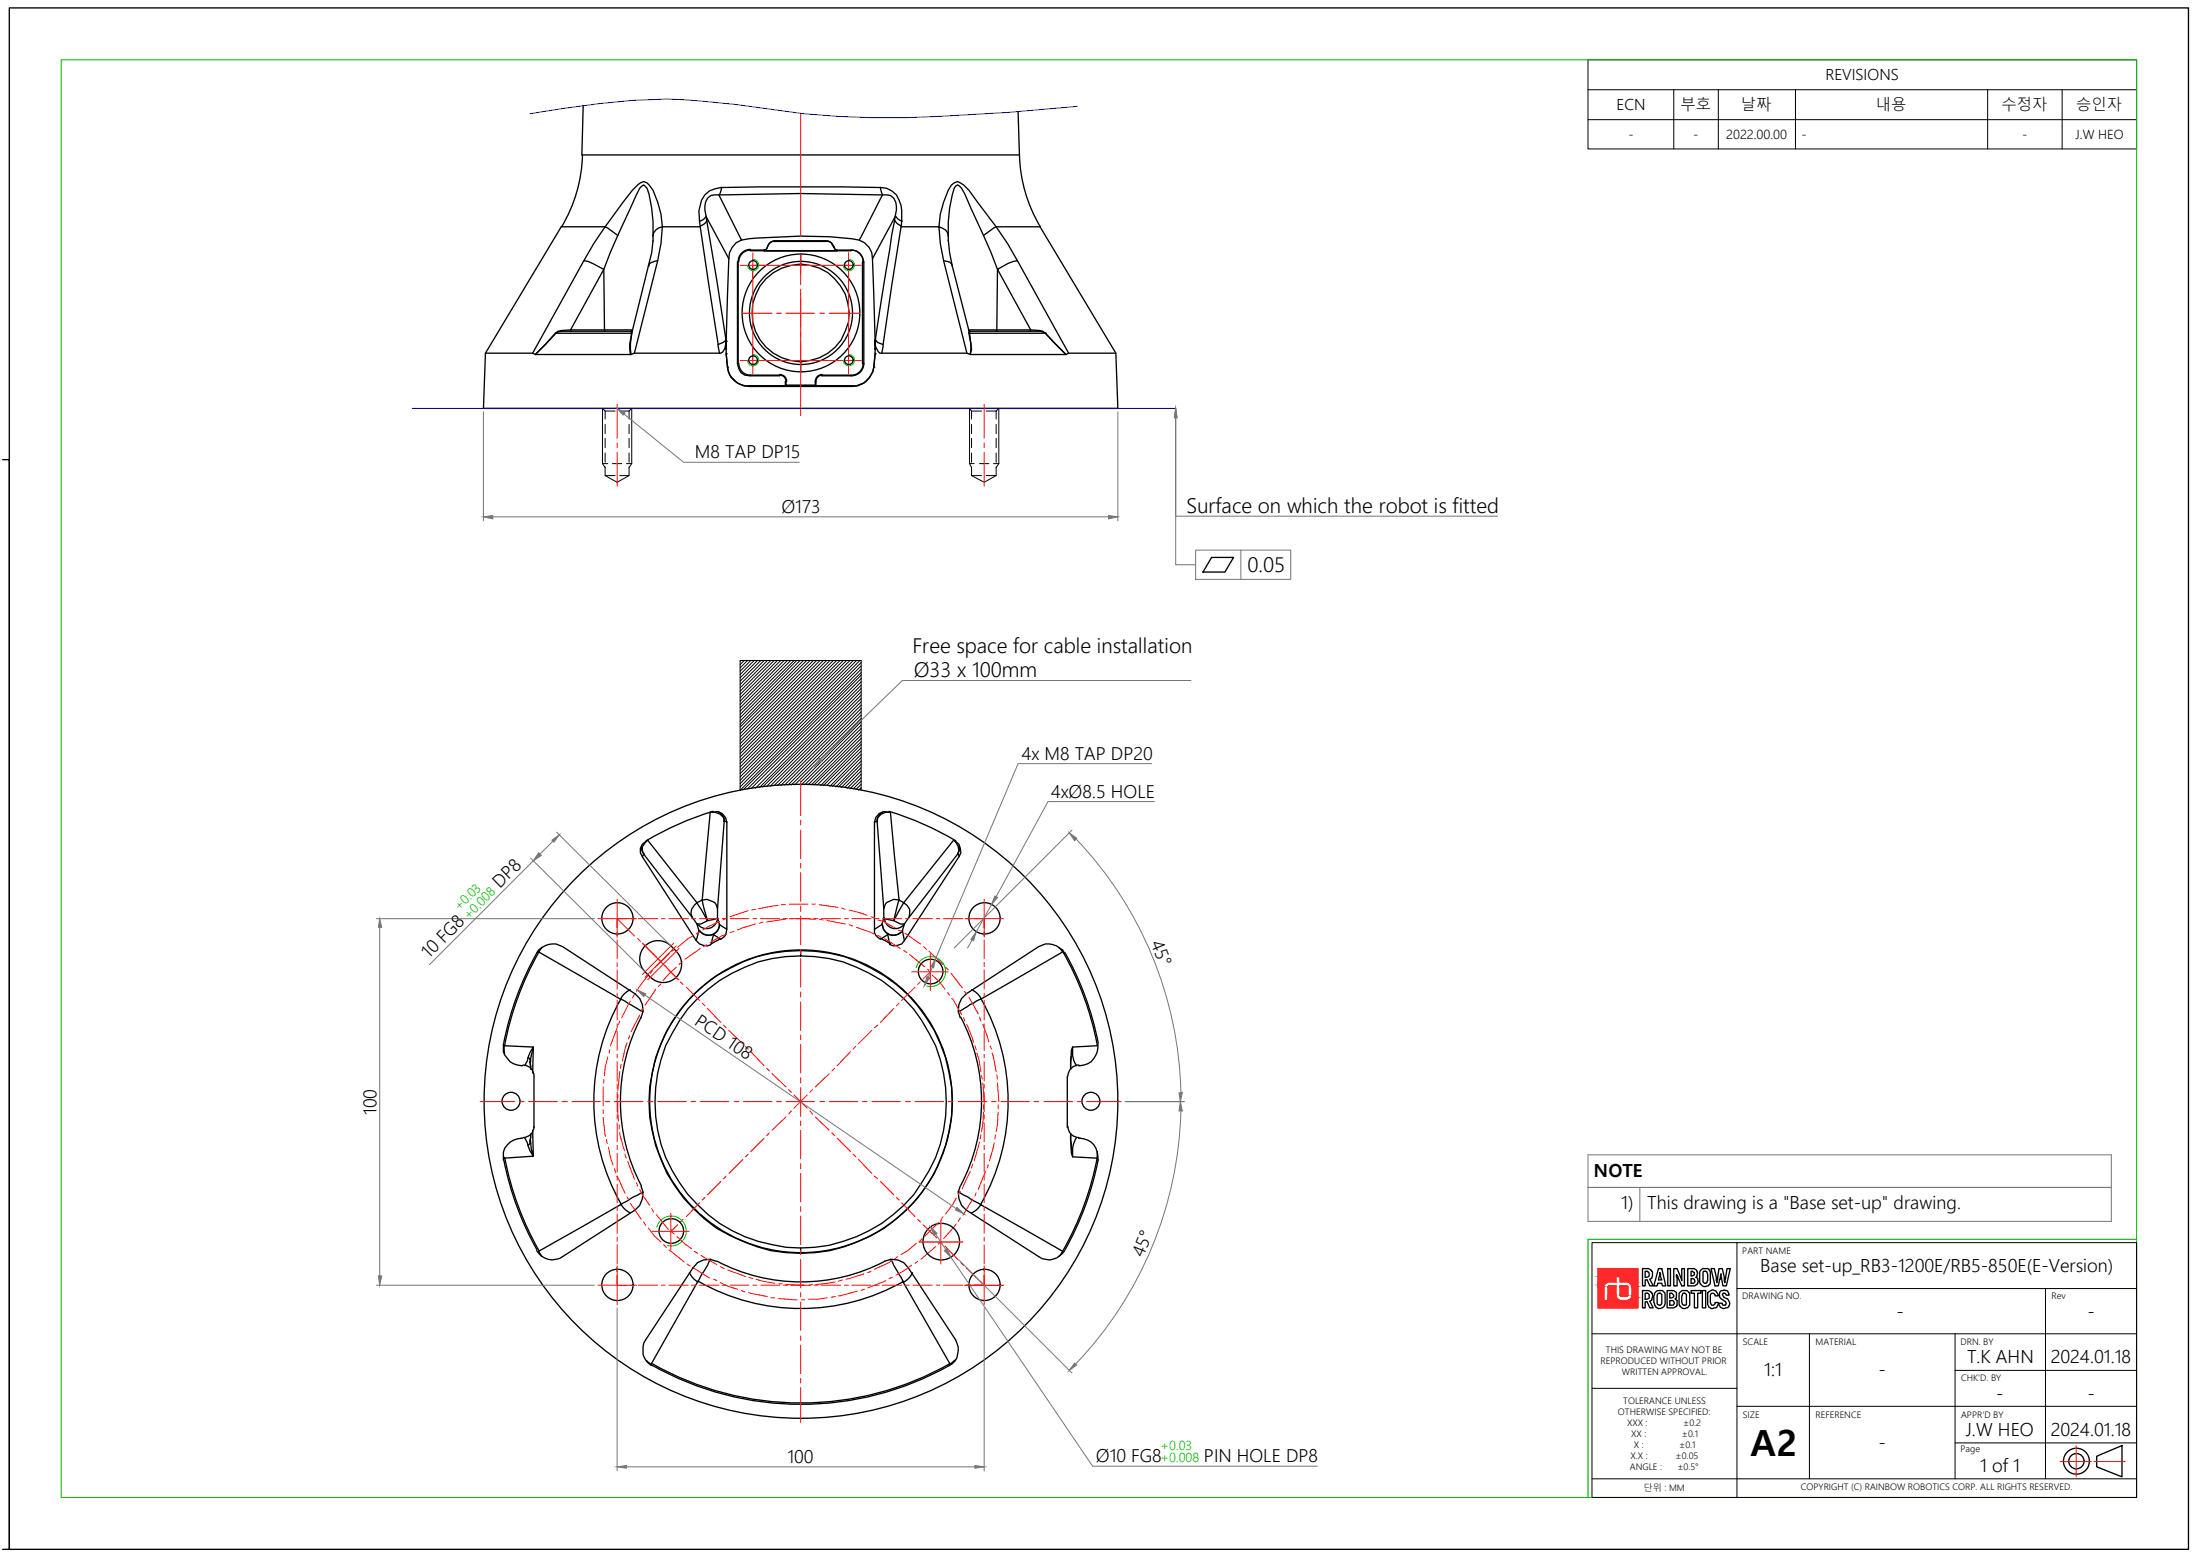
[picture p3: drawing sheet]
<svg xmlns="http://www.w3.org/2000/svg" width="420mm" height="297mm" viewBox="0 0 420 297" stroke-linecap="round" stroke-linejoin="round" font-family="sans-serif">
<g fill="none" stroke="#000" stroke-width=".25">
<path d="M1.8 1.5h416.2v294.3h-416.2zM111.2 29.6a28 28 0 0 1-3.9 13.6M111.4 20.2l-.3 9.4h83.6l-.3-8.3M137.3 37.2h1a449.2 449.2 0 0 1 30.2 0M137.8 35.8l-.4 1.3M168.2 35.8l.3 1.3M194.7 29.6a28 28 0 0 0 4 13.6M118 44.9l-2.4-1.6-2.2 3.2-1.9 3.3M124.7 46l-.2 2.2-3.7 14.9M124.7 44.9a2.02 2.02 0 0 1 1.8-1.6l-.3-2.4-.6-2.3-.9-2.3-1.1-1.4-.7-.2-1.1 .6-1 1-5.2 7h-8.4l-14.5 24.1M124.7 44.9a25.3 25.3 0 0 0-1.1-9l-.7-.6-.7 .6-.7 1.3a195.5 195.5 0 0 0-6.2 14.2l.1 11.6M124.7 44.9v1.2"/>
<path d="M125.6 49.8l-1.3 .4-.3 .2v.4M133.7 43.3l3.5 22.5M133.7 43.3h-7.2l-.3 3.2-.6 3.3-4.4 17.6M133.7 43.3a7.9 7.9 0 0 1 .3-5.1 4 4 0 0 1 3.7-2.4l7.5-.1a410.4 410.4 0 0 1 24.1 .2l1 .5 .9 .8a7.7 7.7 0 0 1 .9 6.1M134.9 41.4l3.8 23.7M134.9 41.3a1.97 1.97 0 0 1-1.3 .9M135 42.1a1.97 1.97 0 0 1-1.2 1M140.6 46.3l1-.5a83.3 83.3 0 0 1 22.5 0 3.6 3.6 0 0 1 2.5 3.6l.5 17.3v-.2a16.3 16.3 0 0 1-.5 4.6 4.1 4.1 0 0 1-3.8 2.7h-19.8a4.1 4.1 0 0 1-4.1-3.7l-.2-2.6v-2.4l.5-15.7 .1-1.2 .5-1zM141.6 45.8l-4.3-8.6a2.07 2.07 0 0 0-2.7 2.2l.3 2 4.3 8M143.3 47.6a2.35 2.35 0 0 0-2.3 2.4M143.3 47.7a2.22 2.22 0 0 0-2.2 2.3M146.6 47.2l-.3 .4-.5 .1h-2.5v.2h9.6h-7"/>
<path d="M146.6 47.2l-.3 .5-.4 .2-.1-.2M146.6 47.2a1.29 1.29 0 0 1 1.4-1.1v-.1h9.7v.1h.5l.6 .2 .5 .9M148 46.1h9.7M148 46a1.46 1.46 0 0 0-1.4 1.1M152.9 48.5v1.9M157.8 46a1.46 1.46 0 0 1 1.4 1.1M159.9 47.7v.2l-.4-.2-.2-.6 .2 .5 .4 .1h2.7a2.38 2.38 0 0 1 2.4 2.3v19.5h-.3v-19.5h.3M162.6 47.7v.2h-9.7h7M162.6 47.7a2.22 2.22 0 0 1 2.2 2.3M164.1 45.8l4.4-8.6a2.07 2.07 0 0 1 2.7 2.2l-.3 2-4.3 8M170.9 42.1a1.97 1.97 0 0 0 1.2 1M170.9 41.4l-3.8 23.7"/>
<path d="M171.1 41.3a1.97 1.97 0 0 0 1.2 .9M172.1 43.3l-3.4 22.5M172.1 43.3h7.2l.3 3.2 .6 3.3 4.5 17.6M180.2 49.8l1.2 .2 .3 .4 .2 .4M181.1 45.8l.3 2.4 .5 2.6M181.1 44.9a2.02 2.02 0 0 0-1.8-1.6 17.2 17.2 0 0 1 2.4-8l1.2-.6 1.1 .6 1 1 5.2 7h8.4l14.5 24.1M181.1 44.9a25.3 25.3 0 0 1 1.1-9l.7-.6 .7 .6 .7 1.2 4.9 11 1.3 3.3-.1 11.6M181.1 44.9v1.1M181.9 50.8l3.1 12.3M187.8 44.9l2.4-1.6 2.2 3.2 1.9 3.3M107.2 63.1v.1M115.4 63v.2h.2"/>
<path d="M115.4 63h-6.4l.1 .2M115.4 63h5.4M120.5 63.2h-13.3l-1.2 .4M120.7 63.6l-.4 2 .1 2.1M120.7 63.6h-14.5l-4 4.1 3.8-4.1 .6-.4 2.4-.2 6.3-11.6-2.1-1.1-.9-.4-.8-.1-9.8 17.6M120.8 63.1a10.8 10.8 0 0 0-.3 4.6M120.8 63.1l-.3 .1 .2 .4M137.2 65.8l.2 1.6M138.7 67.4a12.1 12.1 0 0 0 .6 4.1l.5 .6a3.3 3.3 0 0 0 3.2 1.5h7v-.7h.1v.6M138.7 66.7v-1.6a2.48 2.48 0 0 1-1 2.3h-16.5l-.7 .3h-18.3l-.5-.3h-9M138.7 67.5h.1M138.7 65.1v-.3l-.7 .6-.8 .4"/>
<path d="M138.7 65.1h.1M138.7 65h.1M138.9 70.1h.1M140.8 69.5h.2v-19.5h-.2v19.5l.3 .8 .4 .8 .7 .5 1.1 .1h5.5v-.1h-5.5v.1M141.1 69.4a2.22 2.22 0 0 0 2.2 2.2M143 73.6h9.9M148.9 71.6a1.21 1.21 0 0 1 1.2 1.2M148.9 71.5a1.33 1.33 0 0 1 1.3 1.3M150 73.6l.1-.1h5.6l.1 .1M152.9 69.1a9.3 9.3 0 0 1-8.9-12.1 9.3 9.3 0 0 1 14.1-4.9 9.3 9.3 0 0 1-1.6 16.2l-1.8 .5-1.8 .3v1.9M157 71.6h5.6v.1h-5.6zM157 71.6a1.21 1.21 0 0 0-1.2 1.2"/>
<path d="M157 71.5a1.33 1.33 0 0 0-1.3 1.3M162.8 73.6h-9.9v.2M164.8 69.4a2.22 2.22 0 0 1-2.2 2.2M165 69.4a2.35 2.35 0 0 1-2.4 2.3M166.9 70.1h.1M167.1 67.4l-.2 2.7a5.2 5.2 0 0 1-1.9 3l-1.4 .5h-7.8v-.7h-.1v.6M167.1 66.7v-1.6a2.88 2.88 0 0 0 .9 2.3h16.7l.6 .3h18.3l.5-.3h9l.4 10.6h-121.2l.4-10.6M167.1 67.5h.1M167.1 65.1v-.3l.5 .6 1.1 .4-.3 1.6M167.1 65.1h.1M167.2 65h.1M185 63.1l.4 2.5-.1 2.1 .2-1-.3-3.1h-.2"/>
<path d="M185 63.1l.3 .1-.1 .4h14.4l4 4.1-4-4.1-.5-.4-.5-.1M185 63h5.4M185.3 63.2h13.3l1 .4M190.4 63v.2h-.2M190.4 63h6.5l-.2 .2M198.6 63.1l-1.7-.1-6.4-11.6 2-1.1 1.8-.5 9.8 17.6M198.6 63.1v.1M199.6 63.6h.1M.5 87.7h1.3v208.1h-1.3M231.4 106.4h4.2l-1.7 2.8h-4.2zM136.1 155.1a2.04 2.04 0 0 1 2.7 1.9v20.4M136.2 154.9a57.8 57.8 0 0 0-12.8 5.6"/>
<path d="M137.2 154.9a1.85 1.85 0 0 1 1.1 1.9M138.3 156.8l-1.3 16.7v1.7l.4 1.3 1.4 .9a1.85 1.85 0 0 1-1.1 1.9l-1.4-.9-.5 1.9a2.26 2.26 0 0 1-2.8-.7 3.7 3.7 0 0 0-.8-4.5l-9.3-12M138.3 156.8l-.1-.7-.7-.7-1-.3h-.9l-1.5 16.7-1 .5-9.4-11.9-1 1.3v.7l.2 .7M138.3 156.7l.5 .2M167.5 156.8l1.3 16.7v1.7l-.4 1.3-1.4 .9a1.85 1.85 0 0 0 1.1 1.9l1.4-.9 .4 1.9a2.26 2.26 0 0 0 2.8-.7 4 4 0 0 1 .9-4.5l9.3-12M167.5 156.8a2.04 2.04 0 0 1 2.6-1.7l1.6 16.7 .9 .5 9.5-11.9a2.15 2.15 0 0 1 .8 2.7M167.6 156.7l-.5 .2M168.5 155.1a1.99 1.99 0 0 0-1 1.7M169.7 155.1a2.04 2.04 0 0 0-2.7 1.9v20.4M169.8 154.9a57.8 57.8 0 0 1 12.8 5.6M122.6 161.4v.9l.3 .8M123 162.9l-.3 .5"/>
<path d="M123.3 160.6a1.91 1.91 0 0 0-.6 3l10.3 16M132.2 175.1a2.13 2.13 0 0 1 .9-2.8l2 3.5-1.2 .6h-.8M133.6 177.6a2.1 2.1 0 0 0 2.7 .7M133.6 177.6a2.1 2.1 0 0 0 2.3 .9 2.1 2.1 0 0 0 1.5-2 2.1 2.1 0 0 1-1.1 1.8M137 173.5l-.2-.8a2.64 2.64 0 0 0-2.7-.9l1 4 1.9-.6a2.1 2.1 0 0 1-1.5 2 2.1 2.1 0 0 1-2.3-.8M137.7 179.2l-1.8 .9M168.2 179.2l1.9 .9M168.5 176.5a2.1 2.1 0 0 0 1.5 2 2.1 2.1 0 0 0 2.4-.9 2.1 2.1 0 0 1-2.4 .9 2.1 2.1 0 0 1-1.5-2zM168.8 173.5l.2-.8a2.64 2.64 0 0 1 2.7-.9l-1 4-1.9-.6M173.6 175.1a2.04 2.04 0 0 0-1-2.8l-1.9 3.5 1.3 .6h.7a2.1 2.1 0 0 1-2.3 .8 2.1 2.1 0 0 1-1.5-2M182.5 160.6a2.16 2.16 0 0 1 .6 3l-10.4 16M183 162.9l.2 .5"/>
<path d="M183.1 161.4l.2 .9-.4 .8M96.1 199.2v.8a3.4 3.4 0 0 0 3.7 3.4M96.3 199.6l5.6 .3-.7 1-.5 1.7-.5 .8M96.3 199.6l.1 1.5M102.5 182a3.6 3.6 0 0 1 4.9-1.3l13.9 9a3.6 3.6 0 0 1 1.1 4.6M102.6 181.9a57.8 57.8 0 0 0-6.4 17.2M102.9 181.7l19.9 11.5M102.9 181.7a57.6 57.6 0 0 0-6.5 17.8M103.5 180.8l-.6 .9h-.3M118.6 190.6a39.6 39.6 0 0 0 0 39.2M120.4 188.9l-1.2 .9-.6 .8M122.5 194.2a34.5 34.5 0 0 0 0 32.1"/>
<path d="M129.2 181.6a3.5 3.5 0 0 1 0 4.9 3.5 3.5 0 0 1-5 0M129.2 181.6a4.6 4.6 0 0 0-3.5-2 3.5 3.5 0 0 0-3.3 2.1 3.5 3.5 0 0 0 .8 3.8l1 1M132.5 189.9a27.6 27.6 0 0 1 9.4-6.3 28.9 28.9 0 0 1 37.2 14.4 28.9 28.9 0 0 1-12.6 37.8 28.6 28.6 0 0 1-27.2 0 27.6 27.6 0 0 1-10.4-9.4 28.7 28.7 0 0 1 1.7-34.4zM152.9 181.5v1a26.6 26.6 0 0 0-17.6 6.3 27.6 27.6 0 0 0-9.7 16 27.9 27.9 0 0 0 20.5 32.5 27.9 27.9 0 0 0 33.5-18.9 29.2 29.2 0 0 0-.9-18.8 28.9 28.9 0 0 0-8.1-10.8 28.1 28.1 0 0 0-17.7-6.3M183.5 194.2a34.5 34.5 0 0 1 0 32.1M185.6 188.9l1.2 .9 .5 .8M187.3 190.6a39.6 39.6 0 0 1 0 39.2M202.2 180.8l.9 .9M202.9 181.7l-19.9 11.5M203 181.7a57.6 57.6 0 0 1 6.6 17.8M203.3 182a3.7 3.7 0 0 0-4.9-1.3l-13.9 9a3.6 3.6 0 0 0-1.1 4.6M203.4 181.9a57.8 57.8 0 0 1 6.3 17.2"/>
<path d="M204.9 199.9l-.3 .6-.1 3.6 .1-2.4M204.9 199.9a5.1 5.1 0 0 0 .7 3.5M209.6 199.6l-4.7 .3M209.7 199.2a3.7 3.7 0 0 1-3.7 4.2M99.8 217.3a3.5 3.5 0 0 0-3.7 4.2M99.9 203.3a2.1 2.1 0 0 1 2.1 2.1M100.2 217.3l.5 .9 .5 1.5 .7 1-5.6 .4M100.9 201.9l.3 .4 .1 .4M101.2 217.9l.1-1.4-.1 1.3 .1 .5M101.3 202.4l-.1 .3 .1 1.4-.1-1.3 .7-2.9-.2 4.9M101.3 217.7l-.1 .5-.3 .4M101.7 215.8l.2 4.9-.4-1.3-.2-1.2"/>
<path d="M102 205.5v9.8M102 215.1a2.1 2.1 0 0 1-2.1 2.1M203.8 205.5v9.8M204 215.1a2.1 2.1 0 0 0 2.1 2.1M204.6 219.4l-.1-2.9 .1 3.6 .3 .7M205.6 217.2l-.2 .3a5.6 5.6 0 0 0-.5 3.3M206 217.3a3.5 3.5 0 0 1 3.7 4.2M206.1 203.3a2.1 2.1 0 0 0-2.1 2.1M209.6 219.8v1.3l-4.7-.3M96.2 221.4a57.8 57.8 0 0 0 6.4 17.2M96.4 220.9a57.6 57.6 0 0 0 6.5 17.9M118.6 229.9l.6 .8 1.2 .8"/>
<path d="M122.4 226.4a3.8 3.8 0 0 1-1.1 4.6l-13.9 8.9a3.4 3.4 0 0 1-4.9-1.2M122.8 227.6l-1.8 .9-18.1 10.4 .6 1M152.9 238.2v1.1M183 227.4l19.9 11.5-.7 1M183.4 226.4a3.8 3.8 0 0 0 1.1 4.6l13.9 8.9a3.5 3.5 0 0 0 4.9-1.2M187.3 229.9l-.5 .8-1.2 .8M209.6 220.9a57.6 57.6 0 0 1-6.6 17.9M209.7 221.4a57.8 57.8 0 0 1-6.3 17.2M123.4 259.7l.9 .8-.1 .1M131.7 243l.8 1.2 .8 .5M133.4 244.6a39.6 39.6 0 0 0 39.2 0M135.8 240.4l-1.8 2.9-9.7 17.2"/>
<path d="M136.8 240.8a3.4 3.4 0 0 0-4.5 1.2l-9 13.8a3.9 3.9 0 0 0 .1 4l1.2 .9M136.9 240.7a34.5 34.5 0 0 0 32.1 0M168.9 240.8a3.5 3.5 0 0 1 4.6 1.2l9 13.8a3.7 3.7 0 0 1-.6 4.5l-.7 .4M170.1 240.4l11.4 20.1 1-.9M174.3 243l-.9 1.2-.8 .5M313.7 242.2h.9a1.14 1.14 0 0 1 .9 1.8l-.4 .2 .6 1.3h-.6l-.5-1.2h-.4v1.2h-.5zM313.7 246.4h.9a1.02 1.02 0 0 1 .9 1.5v.2l-.4 .3 .6 1.3h-.6l-.5-1.2h-.4v1.2h-.5zM314.2 242.7h.4a.62 .62 0 0 1 .4 .6 .62 .62 0 0 1-.4 .5h-.4zM314.2 246.9h.4a.62 .62 0 0 1 .4 .5 .62 .62 0 0 1-.4 .6h-.4zM316 246.9a1.25 1.25 0 0 1 1.8-.3l.2 .4v1.7a1.02 1.02 0 0 1-.9 1.1 1.02 1.02 0 0 1-1.1-1l-.2-.1zM316.6 247l.5-.1 .3 .2v1.7l-.3 .4-.6-.3v-1.6zM316.7 242.2h.7l.7 3.3h-.6l-.1-.5h-.8l-.1 .5h-.7z"/>
<path d="M317 242.9l.4 1.4h-.7zM318.4 246.4h1.3l.1 .1a.51 .51 0 0 1 .4 .8v.5l-.3 .1a1.23 1.23 0 0 1 .3 1.5l-.5 .3h-1.3zM318.5 242.2h.5v3.3h-.5zM318.9 248.3h.5a.54 .54 0 0 1 .1 .9h-.6zM318.9 246.9h.4l.4 .4v.2l-.4 .3h-.4zM319.7 242.2h.6l.9 2.3v-2.3h.5v3.3h-.5l-1-2.2 .1 2.2h-.6zM320.7 246.9a1.25 1.25 0 0 1 1.8-.3l.2 .4v1.7a.57 .57 0 0 1-.2 .7 1 1 0 0 1-1.2 .3 1 1 0 0 1-.6-1zM321.3 247l.5-.1 .3 .2v1.9l-.2 .2-.6-.2-.1-.3v-1.3zM322.3 242.2h1a.96 .96 0 0 1 .8 .6 .96 .96 0 0 1-.2 1 .83 .83 0 0 1 .5 .8 .83 .83 0 0 1-.5 .7l-.3 .2h-1.3zM323 244.1h.3a.54 .54 0 0 1 .2 .9h-.5zM323 242.7l.6 .2v.3a.49 .49 0 0 1-.6 .4zM323 246.4h1.9v.5h-.7v2.8h-.6v-2.8h-.6z"/>
<path d="M324.7 242.6a1.47 1.47 0 0 1 1.7-.3l.2 .5v1.7a.74 .74 0 0 1-.6 1 1 1 0 0 1-1.4-1 3 3 0 0 1 .1-1.9zM325.1 246.4h.7v3.3h-.7zM325.2 242.8l.2-.1 .6 .1a2.63 2.63 0 0 1 0 1.8l-.1 .4h-.4l-.3-.3zM326.3 246.6a1.08 1.08 0 0 1 1.5-.1l.4 .9h-.7v-.3a.49 .49 0 0 0-.7-.1l-.2 .3v1.4l.3 .5h.4l.2-.3v-.2h.7v.3l-.3 .4a1.02 1.02 0 0 1-1 .4 1.02 1.02 0 0 1-.8-.8v-2.1zM326.8 242.2h.6l.5 2.6 .4-2.6h.6l.5 2.6 .4-2.6h.7l-.8 3.3h-.6l-.4-2.3-.2 1h-.1l-.2 1.3h-.7zM328.5 246.5l.8-.3 .3 .2a.68 .68 0 0 1 .6 .9h-.5l-.3-.4h-.3l-.2 .2 .3 .5a1.13 1.13 0 0 1 1 .8 1.13 1.13 0 0 1-.4 1.3h-.2a.86 .86 0 0 1-1-.1 .86 .86 0 0 1-.3-.8h.6l.2 .4h.5a.8 .8 0 0 0-.5-1.1 1.02 1.02 0 0 1-.6-1.6zM124.4 260.3a57.6 57.6 0 0 0 57.1 0M124.6 260.7a57.8 57.8 0 0 0 56.7 0M400.4 278l4.9-2v5.9l-4.9-1.9z"/>
<circle cx="143.8" cy="50.6" r=".83"/>
<circle cx="153" cy="59.7" r="11.2"/>
<circle cx="153" cy="59.7" r="9.8"/>
<circle cx="162.1" cy="50.6" r=".83"/>
<circle cx="143.8" cy="68.8" r=".83"/>
<circle cx="162.1" cy="68.8" r=".83"/>
<circle cx="117.9" cy="175.3" r="2.98"/>
<circle cx="188" cy="175.3" r="2.98"/>
<circle cx="177.7" cy="185.5" r="2.35"/>
<circle cx="97.6" cy="210.2" r="1.71"/>
<circle cx="153" cy="210.2" r="60.5"/>
<circle cx="153" cy="210.2" r="28.9"/>
<circle cx="208.3" cy="210.2" r="1.71"/>
<circle cx="128.2" cy="235" r="2.35"/>
<circle cx="179.8" cy="237" r="3.5"/>
<circle cx="117.9" cy="245.3" r="2.98"/>
<circle cx="188" cy="245.3" r="2.98"/>
<circle cx="396.6" cy="278.9" r="2.48"/>
<circle cx="396.6" cy="278.9" r="1.46"/>
</g>
<g fill="none" stroke="#f00" stroke-width=".19">
<path d="M152.9 21.7v23.4M141.4 50.7h4.9M141.7 59.8h5.7M143.8 50.7h18.3v18.1h-18.3zM143.8 48.2v4.9M148.3 59.8h.9M150.1 59.8h5.5M152.9 48.5v5.8M152.9 55.2v24.2M156.6 59.8h.9M158.4 59.8h5.7M159.5 50.7h5"/>
<path d="M162.1 48.2v4.9M117.9 77.2v6.5M141.4 68.8h4.9M143.8 66.4v5M159.5 68.8h5M162.1 66.4v5M188 77.2v6.5M117.9 84.6v.9M117.9 86.3v6.5M188 84.6v.9M188 86.3v6.5M152.9 149.1v6.6"/>
<path d="M152.9 156.6v.9M152.9 158.5v5.4M114.2 175.4h7.3M117.9 171.7v7.2M117.9 179.4v3.6M117.9 175.4l3.3 3.3M119.8 175.4h-1.9v1.8M121.8 179.2l.5 .5M121.9 175.4h3.7M126.4 175.4h.6M127.8 175.4h3.6M132.1 175.4h.7"/>
<path d="M132.3 178.7l-.7 .4-2.2 1.7M133.6 175.4h3.7M133.6 177.9l-.6 .4M137.4 175.9l-3.2 1.6M137.9 175.4h.8M138.7 175.2l-.7 .4M138.8 178.3l-1 .4-2.2 1.2M139.4 175.4h3.6M140.2 177.8l-.8 .2M142.9 173.8l-3.5 1.2M143.8 175.4h.7M144.3 176.4l-3.5 1.1"/>
<path d="M144.3 173.6l-.8 .1M145.3 175.4h3.5M145.7 176l-.7 .3M148.6 172.8l-3.7 .7M149.2 172.7h.8M149.6 175.4h.8M150 175.5l-3.6 .5M150.7 172.6h3.6M150.7 175.4h4M152.1 175.4l3.6 .1M152.9 164.8v.9M152.9 166.6v5.5"/>
<path d="M152.9 173v1M152.9 174.9v5.4M155.1 172.6h.6M155.4 175.4h.8M156.5 172.7l3.5 .5M156.5 175.5l.7 .1M156.8 175.4h3.7M157.9 175.6l3.5 .8M160.8 173.3l.6 .3M161.3 175.4h.8M162.2 173.7l3.4 1M162.2 176.5l.6 .3"/>
<path d="M162.7 175.4h3.7M163.6 177l3.3 1.3M166.4 175l.6 .2M167.1 175.4h.8M167.6 175.6l1.1 .3 2.2 1.3M167.6 178.5l.7 .4M168.5 175.4h3.7M168.9 179.2l3.1 1.9M171.6 177.5l.6 .3M172.8 178.2l3 2M173 175.4h.6M174.4 175.4h3.7"/>
<path d="M178.8 175.4h.7M180.2 175.4h3.7M184.3 175.4h7.3M186.1 175.4h1.9v1.8M188 171.7v7.2M188 179.4v3.6M117.9 183.8v.7M117.9 185.2v3.6M117.9 189.6v.8M117.9 191v3.7M117.9 195.4v.7M117.9 196.8v3.7"/>
<path d="M117.9 196.2l-1.3 3.4M118.4 194.9l-.3 .7M119.8 199l-.9 3.6M120.3 197.7l-.3 .7M120.4 191.1l-1.7 3.2M121.2 189.9l-.4 .6M122.2 193.8l-1.7 3.2M122.7 180.1l7 7M122.8 192.5h-.1l-.3 .7M123.7 186.3l-2.2 2.9M124.6 185.3l-.4 .5M125.2 188.8l-2 3.1"/>
<path d="M126.2 187.8l-.5 .5M126.9 184.3l2.5 2.6M127.8 182.1l-2.7 2.5M128.7 180.1l-6 5.9M128.8 181.2l-.5 .4M129.2 184.6l-2.6 2.6M129.2 180.6l-6 5.9M129.7 181.1l-6 6M129.9 187.4l.5 .5M130.3 183.6l-.6 .5M131.1 188.5l2.5 2.5M133.7 181.1l-2.9 2"/>
<path d="M134.1 191.5l.5 .5M135 180.3l-.6 .4M135.1 192.5l2.6 2.7M138.2 195.7l.5 .5M139.2 196.7l2.7 2.5M142.4 199.8l.5 .5M152.9 181.2v.9M152.9 183v5.5M152.9 189.3v1.1M152.9 191.2v5.5M152.9 197.6v.9M152.9 199.4v5.4"/>
<path d="M163.4 199.8l-.5 .5M166.5 196.7l-2.5 2.5M167.6 195.7l-.6 .5M170.7 192.5l-2.6 2.7M171.7 191.5l-.5 .5M172.6 181.5l.6 .3M173.7 182.2l3 2.3M174.1 185.5h7M174.8 188.5l-2.6 2.5M175.8 187.4l-.5 .5M176.4 180.7l.5 .5M177.2 185l.5 .7"/>
<path d="M177.4 181.6l2.7 2.5M177.7 182.1v7M177.7 185.5l-1.4 1.4M178.1 186.2l1.4 1.2 1 1.4M180.6 184.6l.5 .6M181 189.5l.4 .5M181.6 185.8l2.2 2.8M181.7 190.6l.3 .1 1.6 3M184 194.3l.3 .6M184.2 189.2l.5 .5M184.7 195.6l1.2 3.4M185 190.4l1.8 3.1"/>
<path d="M186.2 199.6l.2 .8M187.1 194.2l.2 .7M187.7 195.6l1.1 3.3M188 183.8v.7M188 185.2v3.6M188 189.6v.8M188 191v3.7M188 195.4v.7M188 196.8v3.7M189.1 199.6l.3 .7M91.7 210.3h6.6M99.2 210.3h.9"/>
<path d="M101 210.3h5.4M107.3 210.3h1M109.2 210.3h5.5M115.2 207.5v3.6M115.2 211.8v.8M115.2 213.3l.4 3.5 .1 .1M115.3 206.1v.6M115.6 210.3h.9M115.8 217.5l.2 .8M116.1 201.8l-.5 2-.2 1.5M116.2 219.1l.4 1.9 .5 1.5M116.5 200.4l-.2 .6"/>
<path d="M117.3 210.3h5.5M117.9 201.3v.6M117.9 202.7v3.7M117.9 207v.8M117.9 208.5v3.7M117.9 212.8v.8M117.9 214.4v3.5M117.9 218.7v.7M118 210.4l.1 3.6M118 208.9v.8M118.2 214.7v.8M118.4 216.1l.9 3.6"/>
<path d="M118.4 204.6l-.4 3.7M118.6 203.2l-.1 .7M123.7 210.3h1M125.6 210.3h5.5M132 210.3h.8M133.7 210.3h5.5M140.2 210.3h.9M142 210.3h5.4M143.4 200.8l2.5 2.6M145.9 217.3l-2.5 2.5M146.4 203.9l.5 .6M146.9 216.3l-.5 .5"/>
<path d="M147.4 205l2.7 2.5M148.3 210.3h.9M150.1 210.3h5.5M150.1 213.2l-2.7 2.6M150.6 208l.5 .5M151.1 212.1l-.5 .6M151.6 209l2.6 2.6M152.9 205.7v1M152.9 207.6v5.5M152.9 214v.9M152.9 215.8v5.4M154.2 209l-2.6 2.6"/>
<path d="M154.7 212.1l.5 .6M155.2 208l-.5 .5M155.7 213.2l2.7 2.6M156.6 210.3h.9M158.4 210.3h5.4M158.4 205l-2.7 2.5M158.9 216.3l.5 .5M159.4 203.9l-.5 .6M159.9 217.3l2.5 2.5M162.4 200.8l-2.5 2.6M164.7 210.3h.9M166.5 210.3h5.5"/>
<path d="M173 210.3h.9M174.8 210.3h5.4M181.1 210.3h.9M183 210.3h5.5M186.6 201l.3 1.2 .4 2.4M187.1 218l-1 3.6M187.3 216.6l-.1 .8M187.5 205.3l.1 .7M187.7 206.7l.3 3.6M187.8 212.3l-.1 2.2-.2 1.5M187.8 210.9v.8M188 201.3v.6"/>
<path d="M188 202.7v3.7M188 207v.8M188 208.5v3.7M188 212.8v.8M188 214.4v3.5M188 218.7v.7M189.4 210.3h.8M189.5 201l.7 3.6M189.9 218.2l-.9 3.4M190.1 216.6l-.1 .8M190.4 205.2l.1 .8M190.5 206.7l.3 3.6"/>
<path d="M190.6 212.3l-.1 2.3-.3 1.4M190.6 210.9v.8M191.1 210.3h5.5M197.5 210.3h.9M199.4 210.3h5.5M205.7 210.3h.9M207.5 210.3h6.6M117.3 223.1l.3 .8M117.9 225.3v-.8l1.5 3.3M117.9 220.2v3.6M117.9 226v3.6M117.9 230.4v.7"/>
<path d="M117.9 231.8v3.6M117.9 236.2v.8M117.9 237.6v3.7M119.4 220.3l.2 .8M119.8 228.5l.2 .6M119.9 221.7l1.3 3.5M120.4 229.7l2 3.1M121.5 225.8l.3 .6M122.2 227.1l.5 1 1.4 2M122.9 233.3l.4 .6M123.8 234.4l1.2 1.6 1.2 1.1M124.5 230.7l.3 .7"/>
<path d="M124.6 235.1h7M125.3 231.9l2.3 2.8M126.7 237.6l.6 .5M127.8 238.6l2.9 2.3M128.1 231.6v7M128.3 235.2l.5 .4M129.3 236.1l1.5 1.4 1.3 .9M129.4 233.8l-1.3 1.3M130.4 232.8l-.5 .5M132.6 238.9l.6 .4M133.6 229.6l-2.5 2.7M133.9 239.6l3 1.8"/>
<path d="M134.6 228.6l-.5 .5M137.7 225.5l-2.6 2.6M138.7 224.5l-.5 .5M141.9 221.3l-2.7 2.7M142.9 220.3l-.5 .5M152.9 222.1v1M152.9 224v5.5M152.9 230.4v.9M152.9 232.1v5.5M152.9 238.6v.9M162.9 220.3l.5 .5M164 221.3l2.5 2.7"/>
<path d="M167 224.5l.6 .5M168.1 225.5l2.6 2.6M171.2 228.6l.5 .5M171.5 239.9l-.6 .4M172.2 229.6l2.6 2.7M175 237.3l-1.6 1.4-1.3 .8M175.3 232.8l.5 .5M175.4 237.1h8.5M176.1 236.5l-.5 .5M176.3 233.8l2.6 2.5M178.7 238l-2.8 2.4M179.2 233.4l-2.5 2.6"/>
<path d="M179.5 236.8l.5 .5M179.7 237l-.5 .5M180.1 232.3l-.4 .6v8.4M180.5 237.9l2.5 2.6M182.6 233.7l-2.4 2.8M182.6 228.7l-.6 1.2-1.4 1.9M183.4 232.5l-.4 .7M183.4 227.4l-.4 .7M185.3 223.6l-1.5 3.3M185.8 228.8l-1.9 3.2M185.8 222.2l-.3 .8M186.4 227.7l-.2 .6"/>
<path d="M188 220.2v3.6M188 224.5v.8M188 226v3.6M188 230.4v.7M188 231.8v3.6M188 236.2v.8M188 237.6v3.7M188.2 223.6l-1.4 3.5M188.7 222.4l-.1 .6M114.2 245.3h7.3M117.9 243.4v1.9h1.9M117.9 241.7v7.3"/>
<path d="M121.9 245.3h3.7M126.4 245.3h.6M127.8 245.3h3.6M131.2 241.3l.6 .4M132.1 245.3h.7M132.5 242l3 2M133.6 245.3h3.7M136.3 244.2l.6 .3M137.5 244.8l1.7 .8 1.6 .5M137.5 241.8l.8 .4M137.9 245.3h.8M138.9 242.4l3.5 1.3"/>
<path d="M139.4 245.3h3.6M141.6 246.4l.6 .2M143 246.7l3.6 .8M143 243.8l.8 .3M143.8 245.3h.7M144.4 244.2l1.3 .4 2.3 .4M145.3 245.3h3.5M147.2 247.8h.8M148.7 247.9l3.6 .2M148.7 245.1h.7M149.6 245.3h.8M150.1 245.2l3.6 .1"/>
<path d="M151.1 245.3h3.6M152.9 240.4v5.5M152.9 246.7v.9M152.9 248.5v5.5M152.9 255v.9M152.9 256.8v5.4M153 248.1h.7M155.2 245.2l-.8 .1M155.4 245.3h.8M156.8 245.3h3.7M158 247.8l-1.9 .2h-1.7M159.5 244.7l-3.7 .5"/>
<path d="M159.5 247.5l-.7 .1M160.9 244.3l-.8 .3M161.3 245.3h.8M162.7 245.3h3.7M163.7 246.5l-3.6 .9M165 243.2l-3.5 1M165.1 246.1l-.6 .3M166.4 242.7l-.7 .2M167.1 245.3h.8M168.5 245.3h3.7M169.2 244.5l-3.5 1.4M170.3 240.7l-.5 .3-2.8 1.3"/>
<path d="M170.4 243.8l-.6 .3M173 245.3h.6M174.1 241.5l-3 1.9M174.4 245.3h3.7M175.3 240.8l-.5 .4M178.8 245.3h.7M180.2 245.3h3.7M183.5 241l.5 .5M184.3 245.3h7.3M184.5 242l3.5 3.3M188 241.7v7.3M152.9 263.1v.9"/>
<path d="M152.9 264.9v6.6M393.4 279h6M396.5 276v5.9M399.9 279h6"/>
</g>
<path d="M11.7 11.4h396.4v274.5h-396.4zM143.8 49.5a1.08 1.08 0 0 1 1.1 1.1 1.08 1.08 0 0 1-1.1 1.1 1.08 1.08 0 0 1-1.1-1.1M162.1 49.5a1.08 1.08 0 0 1 1.1 1.1 1.08 1.08 0 0 1-1.1 1.1 1.08 1.08 0 0 1-1.1-1.1M143.8 67.7a1.08 1.08 0 0 1 1.1 1.1 1.08 1.08 0 0 1-1.1 1 1.08 1.08 0 0 1-1.1-1M162.1 67.7a1.08 1.08 0 0 1 1.1 1.1 1.08 1.08 0 0 1-1.1 1 1.08 1.08 0 0 1-1.1-1M175 184.7a2.86 2.86 0 0 1 3.5-2 2.86 2.86 0 0 1 2 3.5 2.86 2.86 0 0 1-3.5 2M125.4 234.3a2.86 2.86 0 0 1 3.5-2.1 2.86 2.86 0 0 1 2.1 3.5 2.86 2.86 0 0 1-3.5 2.1M408.1 236.6h-104.8v49.3" fill="none" stroke="#00b800" stroke-width=".19"/>
<path d="M205.7 20.3a369 369 0 0 1-39.3 2.2l-6.5-.3-6.5-.5a202.1 202.1 0 0 0-26.1-2.8 172.2 172.2 0 0 0-26.1 2.8M78.7 78h145.8" fill="none" stroke="#00f" stroke-width=".19"/>
<g fill="none" stroke="#767676" stroke-width=".19">
<path d="M92.3 78.6v20.8M119.3 79.1l11.3 9.2h22.1M213.5 78.6v20.8M94.1 98.7h117.6M286 98.5h-61.5v-18.8v28.1h3.8M228.3 105h18.2v5.6h-18.2zM237 105v5.6M227.5 129.9h-55.2l-15.6 15.1M106.3 158.9l21.8 21.7M204.7 158.5l-22.5 22.5M220 145.8h-25.6l-15.7 37.2M220.5 153h-20.3l-10 18.2"/>
<path d="M71.9 175.4h41.6M72.5 177v66.6M101.3 163.8l21.9 21.7M101.9 164.3l-19.9 19.8M105.7 160.5l-2.6 2.6M185.7 179.4l-.9 1.6M189.4 172.7l-3 5.2M205.5 160.2a72.6 72.6 0 0 1 20 48.3M123.2 190l59.4 40.7M178.1 184.6l-.8 1.9M214.9 210.3h11.3M225.5 212a72.6 72.6 0 0 1-20 48.3"/>
<path d="M178.7 235.6l1.9 2.9M303.3 220.5h99.9v12.7h-99.9zM303.3 226.7h99.9M313.2 226.7v6.5M71.9 245.3h41.6M117.9 249.7v31.1M181.6 240l27.1 39.9h42.9M183.1 240.5l21.6 21.6M188 249.7v31.1M119.6 280h66.6"/>
</g>
<g fill="#767676" stroke="#767676" stroke-width=".19">
<path d="M92.3 98.7l1.8-.3v.6z"/>
<path d="M211.7 98.4l1.8 .3-1.8 .3z"/>
<path d="M224.5 78l.3 1.7h-.5z"/>
<path d="M156.6 144.8l.4 .5-1.6 1z"/>
<path d="M72.5 175.4l.4 1.6h-.6z"/>
<path d="M72.3 243.6h.6l-.4 1.7z"/>
<path d="M117.9 280l1.7-.2v.5z"/>
<path d="M186.2 279.8l1.8 .2-1.8 .3z"/>
<path d="M186.4 177.9l-.5 1.7-.5-.3z"/>
<path d="M190 171.1l.5 .2-1.1 1.4z"/>
<path d="M105.4 160.4l1.4-1-1 1.4z"/>
<path d="M102.9 162.8l.5 .5-1.5 1z"/>
<path d="M177.7 234.2l1.2 1.2-.5 .4z"/>
<path d="M180.3 238.7l.5-.3 .8 1.6z"/>
<path d="M225.2 208.6l.6-.1-.4 1.8z"/>
<path d="M204.2 159l1.4 1-.4 .5z"/>
<path d="M205.2 260.2l.4 .4-1.4 1z"/>
<path d="M225.4 210.3l.4 1.8h-.6z"/>
<path d="M182.8 230.5l1.4 1.3-1.7-.8z"/>
<path d="M121.7 189l1.6 .7-.4 .5z"/>
<path d="M177 186.4l.5 .3-1 1.5z"/>
<path d="M178.7 183l-.4 1.8-.5-.3z"/>
<path d="M117.9 78l1.5 .9-.4 .3z"/>
</g>
<g fill="none" stroke="#000" stroke-width=".19">
<path d="M303.3 11.4h104.8v17h-104.8zM303.3 17.1h104.8M319.7 17.1v11.3M328.2 17.1v11.3M342.9 17.1v11.3M379.6 17.1v11.3M393.8 17.1v11.3M303.3 22.8h104.8M115.6 78.5h1.9M115.6 78.5l-.5-.5v10.5M115.6 78.5v1.5M118.4 78.5h1.7"/>
<path d="M120.1 78.5l.6-.5v10.5M120.1 78.5v1.5M185.5 78.5l-.3-.5v10.5M185.5 78.5h2M185.5 78.5v1.5M188.3 78.5h1.9M190.2 78.5l.6-.5v10.5M190.2 78.5v1.5M115.1 88.5h1M115.1 88.5l.5 .8M115.6 89.1v1.7h1.9M115.6 90.8l2.3 1.3 2.2-1.3"/>
<path d="M115.6 81v1.8M115.6 83.7v1.8M115.6 86.5v1.8M117 88.5h1.7M119.6 88.5h1.1M120.1 89.1v1.7h-1.7M120.1 81v1.8M120.1 83.7v1.8M120.1 86.5v1.8M120.7 88.5l-.6 .8M185.2 88.5l.3 .8M185.2 88.5h.9"/>
<path d="M185.5 89.1v1.7h2M185.5 90.8l2.5 1.3 2.2-1.3M185.5 81v1.8M185.5 83.7v1.8M185.5 86.5v1.8M187.1 88.5h1.7M189.7 88.5h1.1M190.2 89.1v1.7h-1.9M190.2 81v1.8M190.2 83.7v1.8M190.2 86.5v1.8M190.8 88.5l-.6 .8"/>
<path d="M141.5 126.1l-.1 .1M142.1 126.1l-.7 .8M142.7 126.1l-1.3 1.4M143.4 126.1l-2 2M144 126.1l-2.6 2.7M144.7 126.1l-3.3 3.3M145.3 126.1l-3.9 3.9M145.9 126.1l-4.5 4.6M146.6 126.1l-5.2 5.2M147.2 126.1l-5.8 5.8M147.8 126.1l-6.4 6.5M148.5 126.1l-7.1 7.1"/>
<path d="M149.1 126.1l-7.7 7.7M149.7 126.1l-8.3 8.4M150.4 126.1l-9 9M151 126.1l-9.6 9.6M151.6 126.1l-10.2 10.3M152.1 126.1l-10.7 10.9M152.8 126.1l-11.4 11.6M153.4 126.1l-12 12.2M154.1 126.1l-12.7 12.7M154.7 126.1l-13.3 13.3M155.3 126.1l-13.9 14M156 126.1l-14.6 14.6"/>
<path d="M156.6 126.1l-15.2 15.2M157.2 126.1l-15.8 15.9M157.9 126.1l-16.5 16.5M158.5 126.1l-17.1 17.1M159.1 126.1l-17.7 17.8M159.8 126.1l-18.4 18.4M160.4 126.1l-19 19M161 126.1l-19.6 19.7M161.7 126.1l-20.3 20.3M162.3 126.1l-20.9 21M162.9 126.1l-21.5 21.6M163.6 126.1l-22.2 22.2"/>
<path d="M164.2 126.1l-22.8 22.9M164.5 126.5l-23.1 23.1M164.5 127.1l-23.1 23.1M164.5 127.7l-23.1 23.2v-24.8h23.1v24.8M164.5 128.4l-22.5 22.3M164.5 128.9l-21.8 21.7M164.5 129.5l-21 21M164.5 130.2l-20.2 20.3M164.5 130.8l-19.5 19.6M164.5 131.4l-18.8 18.8M164.5 132.1l-18.1 18M164.5 132.7l-17.4 17.4"/>
<path d="M164.5 133.3l-16.7 16.7M164.5 134l-16 16M164.5 134.6l-15.4 15.4M164.5 135.2l-14.6 14.6M164.5 135.9l-14 13.9M164.5 136.5l-13.4 13.3M164.5 137.1l-12.7 12.7M164.5 137.8l-11.6 11.5M164.5 138.4l-11.5 11.4M164.5 139.1l-10.8 10.7M164.5 139.7l-10.2 10.1M164.5 140.3l-9.6 9.5"/>
<path d="M164.5 141l-9.1 8.8M164.5 141.6l-8.4 8.2M164.5 142.1l-7.8 7.9M164.5 142.7l-7.3 7.3M164.5 143.4l-6.6 6.6M164.5 144l-6 6.1M164.5 144.6l-5.5 5.5M164.5 145.3l-4.9 4.9M164.5 145.9l-4.4 4.3M164.5 146.5l-3.8 3.9M164.5 147.2l-3.2 3.2M164.5 147.8l-2.7 2.7"/>
<path d="M164.5 148.4l-2.2 2.2M164.5 149.1l-1.6 1.5M164.5 149.7l-1.1 1M164.5 150.4l-.5 .5M331.7 237.2h-27.7v27.8h27.7M304 254.6h69.4M331.7 246h76.4M345.6 254.6v27.7M373.4 254.6v27.7M373.4 254.6h17.3v27.7M390.7 246v8.6h17.4M304 265v20.9h104.1v-48.7h-76.4v48.7"/>
<path d="M331.7 268.5h76.4M373.4 261.6h34.7M373.4 275.4h34.7M304 282.3h104.1"/>
</g>
<g fill="#e03c31" stroke="#e03c31" stroke-width=".19">
<path d="M305.2 242.2l7.6 1.5v-1.5zM305.2 242.2l7.6 1.5h-7.6z"/>
<path d="M309.4 243.7l3.4 1v-1zM309.4 243.7l3.4 1h-3.4z"/>
<path d="M305.2 243.7l3.4 1v-1zM305.2 243.7l3.4 1h-3.4z"/>
<path d="M310.6 244.7h2.2zM310.6 244.7h2.2z"/>
<path d="M305.2 244.7h1.9zM305.2 244.7h2.1z"/>
<path d="M310.9 244.7h1.9zM310.9 244.7h1.9z"/>
<path d="M305.2 244.7h1.8zM305.2 244.7h1.9z"/>
<path d="M311 244.7l1.8 .1v-.1zM311 244.7l1.8 .1h-1.6z"/>
<path d="M305.2 244.7l1.6 .1 .2-.1zM305.2 244.7l1.6 .1h-1.6z"/>
<path d="M311.2 244.8l1.6 .2v-.2zM311.2 244.8l1.6 .2h-1.5z"/>
<path d="M305.2 244.8l1.5 .2 .1-.2zM305.2 244.8l1.5 .2h-1.5z"/>
<path d="M311.3 245l1.5 .1v-.1zM311.3 245l1.5 .1h-1.4z"/>
<path d="M305.2 245l1.3 .1 .2-.1zM305.2 245l1.3 .1h-1.3z"/>
<path d="M311.4 245.1l1.4 .1v-.1zM311.4 245.1l1.4 .1h-1.3z"/>
<path d="M305.2 245.1l1.3 .1v-.1zM305.2 245.1l1.3 .1h-1.3z"/>
<path d="M311.5 245.2l1.3 .1v-.1zM311.5 245.2l1.3 .1h-1.1z"/>
<path d="M305.2 245.2l1.1 .1 .2-.1zM305.2 245.2l1.1 .1h-1.1z"/>
<path d="M307.3 245.5h1.3zM307.3 245.5h1.3zM307.3 245.5h1.3zM307.2 245.5h1.4z"/>
<path d="M311.7 245.3l1.1 .3v-.3zM311.7 245.3l1.1 .3h-1.1z"/>
<path d="M305.2 245.3l1.1 .3v-.3zM305.2 245.3l1.1 .3h-1.1z"/>
<path d="M307.2 245.5l1.4 .1v-.1zM307.2 245.5l1.4 .1h-1.4zM307.2 245.6h1.4zM307.2 245.6h1.4zM307.2 245.6h1.4zM307.2 245.6h1.4zM307.1 245.6h1.5z"/>
<path d="M307.2 245.6h1.4zM307.1 245.6h1.5zM307.1 245.6h1.5z"/>
<path d="M307.1 245.6l1.5 .1v-.1zM307.1 245.6l1.5 .1h-1.5z"/>
<path d="M311.7 245.6l1.1 .1v-.1zM311.7 245.6l1.1 .1h-1.1z"/>
<path d="M305.2 245.6l1.1 .1v-.1zM305.2 245.6l1.1 .1h-1.1z"/>
<path d="M307.1 245.7h1.5zM307.1 245.7h1.5z"/>
<path d="M311.7 245.7l1.1 1.6v-1.6zM311.7 245.7l1.1 1.6h-1.1z"/>
<path d="M307.1 245.7l1.5 1.6v-1.6zM307.1 245.7l1.5 1.6h-1.5z"/>
<path d="M307.1 247.3l1.5 .1v-.1zM307.1 247.3l1.5 .1h-1.5z"/>
<path d="M311.7 247.3l1.1 .1v-.1zM311.7 247.3l1.1 .1h-1.1z"/>
<path d="M307.1 247.4l1.5 .1v-.1zM307.1 247.4l1.5 .1h-1.5z"/>
<path d="M311.7 247.4l1.1 .2v-.2zM311.7 247.4l1.1 .2h-1.1z"/>
<path d="M307.1 247.5l1.6 .3-.1-.3zM307.1 247.5l1.6 .3h-1.6z"/>
<path d="M311.7 247.6l1.1 .2v-.2zM311.7 247.6l1.1 .2h-1.3z"/>
<path d="M307.1 247.8l1.8 .1-.2-.1zM307.1 247.8l1.8 .1h-1.8z"/>
<path d="M311.5 247.8l1.3 .1v-.1zM311.5 247.8l1.3 .1h-1.4z"/>
<path d="M307.1 247.9l1.9 .1-.1-.1zM307.1 247.9l1.9 .1h-1.9z"/>
<path d="M311.4 247.9l1.4 .1v-.1zM311.4 247.9l1.4 .1h-1.5z"/>
<path d="M307.1 248l2 .1-.1-.1zM307.1 248l2 .1h-2z"/>
<path d="M311.3 248l1.5 .1v-.1zM311 248.1l.3-.1 1.5 .1z"/>
<path d="M307.1 248.1h2.1zM307.1 248.1h2.1z"/>
<path d="M311 248.1l1.8 .2v-.2zM311 248.1l1.8 .2h-1.9z"/>
<path d="M307.1 248.1l2.3 .2-.2-.2zM307.1 248.1l2.3 .2h-2.3z"/>
<path d="M310.9 248.3h1.9zM310.6 248.3h2.2z"/>
<path d="M307.1 248.3h2.5zM307.1 248.3h2.5z"/>
<path d="M305.2 245.7l1.1 2.6v-2.6zM305.2 245.7l1.1 2.6h-1.1z"/>
<path d="M305.2 248.3l7.6 1.4v-1.4zM305.2 248.3l7.6 1.4h-7.6z"/>
<path d="M309.4 245.5h1.2zM309.4 245.5h1.2z"/>
<path d="M309.4 245.5h1.4zM309.4 245.5h1.4z"/>
<path d="M309.4 245.5l1.4 .1v-.1zM309.4 245.5l1.4 .1h-1.4zM309.4 245.6h1.4zM309.4 245.6h1.4zM309.4 245.6h1.4zM309.4 245.6h1.4z"/>
<path d="M309.4 245.6h1.5zM309.4 245.6h1.5zM309.4 245.6h1.5zM309.4 245.6h1.5z"/>
<path d="M309.4 245.6l1.5 .1v-.1zM309.4 245.6l1.5 .1h-1.5zM309.4 245.7h1.5zM309.4 245.7h1.5z"/>
<path d="M309.4 245.7l1.5 1.6v-1.6zM309.4 245.7l1.5 1.6h-1.5zM309.4 247.3h1.5zM309.4 247.3h1.5zM309.4 247.3h1.5zM309.4 247.3h1.5zM309.4 247.3h1.5zM309.4 247.3h1.5z"/>
<path d="M309.4 247.3l1.4 .1 .1-.1zM309.4 247.3l1.4 .1h-1.3zM309.5 247.4h1.3zM309.5 247.4h1.3zM309.5 247.4h1.3zM309.5 247.4h1.3zM309.5 247.4h1.3zM309.5 247.4h1.3z"/>
<path d="M309.5 247.4h1.3zM309.5 247.4h1.1zM309.6 247.4h1zM309.6 247.4h1z"/>
</g>
<g fill="none" stroke="#e03c31" stroke-width=".25">
<path d="M305.2 242.2h7.6v7.5h-7.6zM306.3 245.7v2.6h.8v-2.6M307.3 244.7h1.3v-1h.8v1h1.2M307.3 245.5h1.3v1.8M307.4 245.5l-.2 .2M307.4 244.6a1.08 1.08 0 0 0-1.1 1.1M308.6 247.2a1.08 1.08 0 0 0 1.1 1.1M309.5 247.2l.2 .2M309.6 248.3h1M309.6 247.4h1M310.6 245.5h-1.2v1.8M310.7 244.6a1.08 1.08 0 0 1 1.1 1.1"/>
<path d="M310.7 245.5l.2 .2M310.9 247.2l-.2 .2M310.9 245.7v1.6M311.7 245.7v1.6M311.8 247.2a1.08 1.08 0 0 1-1.1 1.1"/>
</g>
<text font-size="6.9" x="334.4" y="278">A2</text>
<g font-size="3.9">
<text x="226.6" y="97.9">Surface on which the robot is fitted</text>
<text x="238.3" y="109.2">0.05</text>
<text x="174.2" y="124.6">Free space for cable installation</text>
<text x="174.5" y="129.3">Ø33 x 100mm</text>
</g>
<g font-size="3.4">
<text x="132.7" y="87.5">M8 TAP DP15</text>
<text x="149.2" y="97.9">Ø173</text>
<text x="195.1" y="145">4x M8 TAP DP20</text>
<text x="200.7" y="152.3">4xØ8.5 HOLE</text>
<text x="95.4" y="169.8" transform="rotate(-44 95.4 169.8)">DP8</text>
<text x="219.7" y="179.9" transform="rotate(68 219.7 179.9)">45°</text>
<text x="81.9" y="183.1" transform="rotate(-45 81.9 183.1)">10 FG8</text>
<text x="132.5" y="195.4" transform="rotate(34 132.5 195.4)">PCD 108</text>
<text x="71.9" y="212.8" transform="rotate(-90 71.9 212.8)">100</text>
<text x="304.4" y="224.8">NOTE</text>
<text x="309.6" y="230.7">1)</text>
<text x="314.6" y="230.9">This drawing is a &quot;Base set-up&quot; drawing.</text>
<text x="218.3" y="240.1" transform="rotate(-68 218.3 240.1)">45°</text>
<text x="336.2" y="242.8">Base set-up_RB3-1200E/RB5-850E(E-Version)</text>
<text x="362.2" y="251.6">-</text>
<text x="398.7" y="251.6">-</text>
<text x="336.9" y="262.7">1:1</text>
<text x="358.8" y="262.7">-</text>
<text x="375.7" y="260.2">T.K AHN</text>
<text x="391.7" y="260.2">2024.01.18</text>
<text x="381.3" y="267.2">-</text>
<text x="398.7" y="267.2">-</text>
<text x="375.4" y="274.2">J.W HEO</text>
<text x="391.7" y="274.2">2024.01.18</text>
<text x="150.4" y="279.3">100</text>
<text x="209.3" y="279.1">Ø10 FG8</text>
<text x="229.9" y="279.1">PIN HOLE DP8</text>
<text x="358.8" y="276.6">-</text>
<text x="378.2" y="281">1 of 1</text>
</g>
<g font-size="2.9">
<text x="348.6" y="15.4">REVISIONS</text>
<text x="308.7" y="21.1">ECN</text>
<text x="320.9" y="21.1">부호</text>
<text x="332.5" y="21.1">날짜</text>
<text x="358.3" y="21.1">내용</text>
<text x="382.3" y="21.1">수정자</text>
<text x="396.5" y="21.1">승인자</text>
</g>
<g font-size="2.4">
<text x="311" y="26.5">-</text>
<text x="323.3" y="26.5">-</text>
<text x="329.7" y="26.5">2022.00.00</text>
<text x="344" y="26.5">-</text>
<text x="386.2" y="26.5">-</text>
<text x="396.4" y="26.5">J.W HEO</text>
</g>
<g font-size="2.4" fill="#00b800">
<text x="87.8" y="174" transform="rotate(-45 87.8 174)">+0.03</text>
<text x="89.5" y="175.6" transform="rotate(-45 89.5 175.6)">+0.008</text>
<text x="221.6" y="276.7">+0.03</text>
<text x="221.6" y="279.1">+0.008</text>
</g>
<g font-size="1.7">
<text x="332.7" y="239.4">PART NAME</text>
<text x="332.7" y="248">DRAWING NO.</text>
<text x="391.8" y="248">Rev</text>
<text x="332.9" y="256.8">SCALE</text>
<text x="346.7" y="256.8">MATERIAL</text>
<text x="374.4" y="256.8">DRN. BY</text>
<text x="305.7" y="260.5">REPRODUCED WITHOUT PRIOR</text>
<text x="306.7" y="258.3">THIS DRAWING MAY NOT BE</text>
<text x="309.8" y="262.5">WRITTEN APPROVAL.</text>
<text x="374.5" y="263.6">CHK'D. BY</text>
<text x="310" y="268.1">TOLERANCE UNLESS</text>
<text x="309" y="270.1">OTHERWISE SPECIFIED:</text>
<text x="310.8" y="272.1">XXX :</text>
<text x="311.5" y="274.3">XX :</text>
<text x="321.2" y="274.3">±0.1</text>
<text x="321.5" y="272.1">±0.2</text>
<text x="332.9" y="270.6">SIZE</text>
<text x="346.7" y="270.6">REFERENCE</text>
<text x="374.5" y="270.6">APPR'D BY</text>
<text x="311.3" y="280.5">ANGLE :</text>
<text x="311.4" y="278.5">X.X :</text>
<text x="312" y="276.3">X :</text>
<text x="320" y="278.5">±0.05</text>
<text x="320.4" y="280.5">±0.5°</text>
<text x="320.7" y="276.3">±0.1</text>
<text x="374.4" y="277.1">Page</text>
<text x="313.9" y="284.7">단위 : MM</text>
<text x="343.9" y="284.5">COPYRIGHT (C) RAINBOW ROBOTICS CORP. ALL RIGHTS RESERVED.</text>
</g>
</svg>
